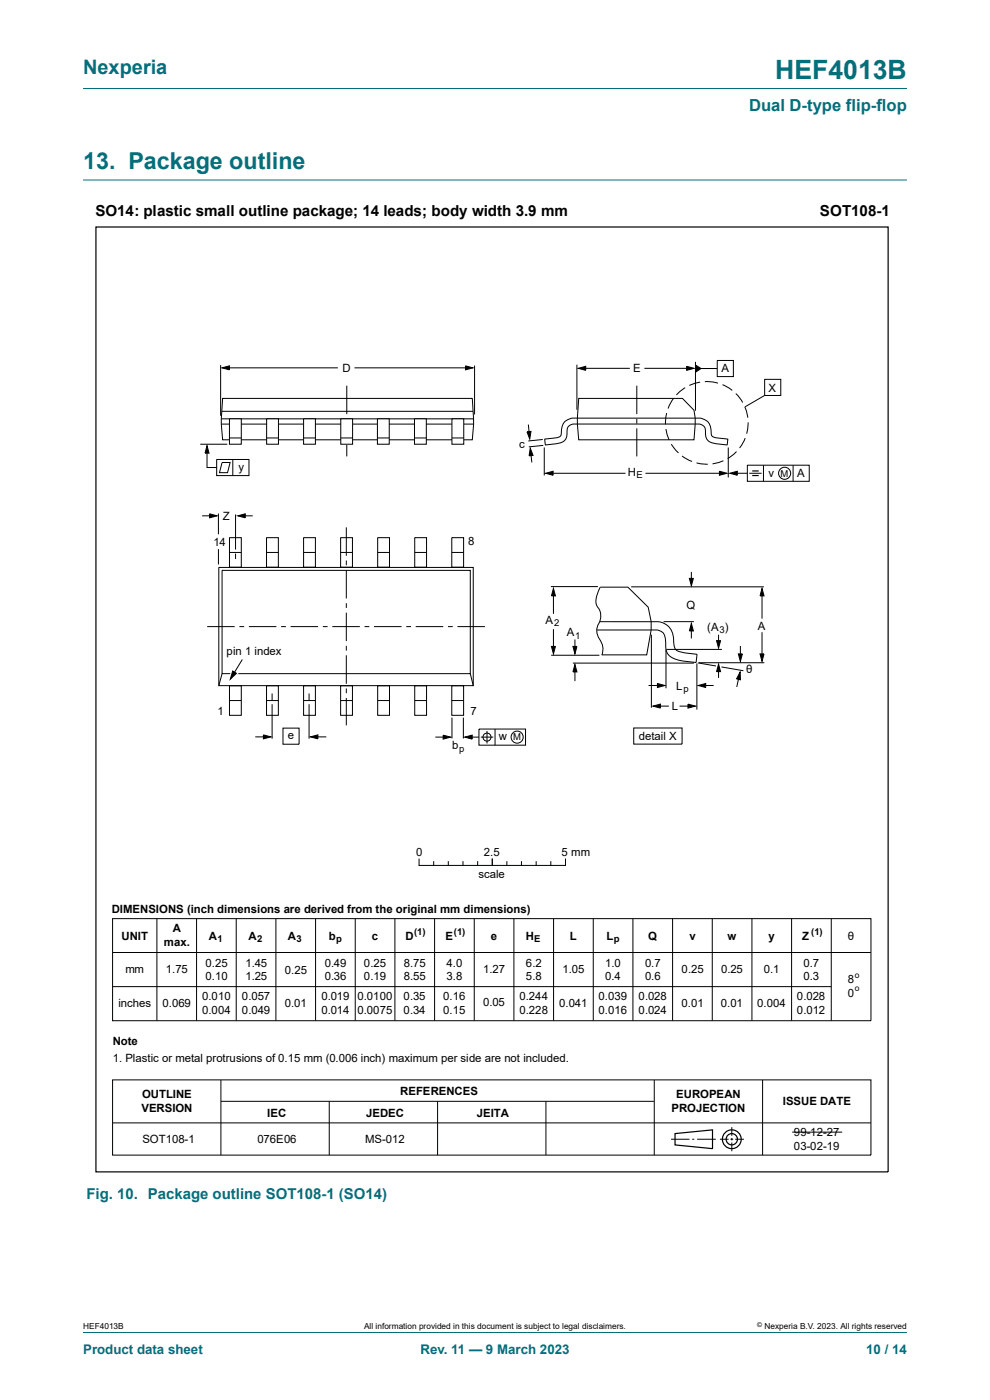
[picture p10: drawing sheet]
<svg xmlns="http://www.w3.org/2000/svg" width="210mm" height="297mm" viewBox="0 0 210 297" stroke-linecap="round" stroke-linejoin="round" font-family="sans-serif">
<path d="M17.6 18.8h174.8M17.6 38.2h174.8" fill="none" stroke="#036f7b" stroke-width=".21"/>
<g fill="none" stroke="#000" stroke-width=".21">
<path d="M46.8 77.5v10.7M47.1 78l1.6-.4v.9zM48 78h23.7M75.2 78h24.3M98.7 77.6l1.6 .4-1.6 .5zM100.7 77.6v10.3M122.4 77.4v9.5M122.7 78.1l1.5-.4v.9zM123.4 78.1h10.2M136.7 78.1h9.7M145.7 77.7l1.5 .4-1.5 .5zM147.5 76.8v10.3"/>
<path d="M147.5 77.4l1.2 .8-1.2 .8zM148.1 78.2h4M152.1 76.5h3.5v3.4h-3.5zM46.9 90h53.6M47 88.9h53.5M47 87.3h53.3M47.2 84.5h53l.3 5.5-.3 3.3h-53l-.3-3.3zM73.6 81.8v6.1M73.6 88.9v1M73.6 90.9v5.9M111.8 91.6l.8-.1-.2 1.6zM112.1 90.1l.2 2.5"/>
<path d="M112.5 95.1l.6 1.5-.9 .1zM112.5 95.6l.3 2.5M115.1 93.2l-3 .4M115.2 94.5l-3 .3M115.4 94.9v6M115.6 93.2l.4-.1a5.7 5.7 0 0 0 2.9-.6l.2-.9a2.81 2.81 0 0 1 3.4-2.9h24.9a2.83 2.83 0 0 1 3.4 2.9l.1 .6a1.5 1.5 0 0 0 1.6 .7l1.9 .3-.1 1.1-.3 .1a9.9 9.9 0 0 1-3.6-.8 2.54 2.54 0 0 1-.8-2.4 1.7 1.7 0 0 0-2.1-1.2h-25a1.7 1.7 0 0 0-2.2 1.8 2.11 2.11 0 0 1-2.4 2.3l-2.2 .3zM122.8 84.5h22l2.4 2.5 .3 1.7-.3 4.6h-24.4l-.3-3.3zM135.1 81.8v6.1M135.1 88.9v1M135.1 90.9v5.9M141.2 91l.7 2.3M141.4 87.6l-.2 2.4"/>
<path d="M142.4 94.2l1.5 1.9M142.8 84.6l-1.1 2.1M144.7 96.7l2.1 1.2M145.3 82.2l-1.8 1.6M147.7 98.2l2.4 .3M148.5 81.1l-2.3 .7M149.5 81h1.7l1.1 .3M152.6 100l1.6 .4-1.6 .4zM153.3 81.6l2 1.2M153.4 97.7l-2.3 .7M154.5 94.9v6.4M156.1 83.5l1.4 1.9"/>
<path d="M156.2 95.8l-1.9 1.5M158 86.3l.6 2.3M158.1 92.9l-1.2 2.1M158.5 98.7h13.2v3.4h-13.2zM158.7 89.6l-.3 2.4M161.9 98.7v3.4M162.2 80.5h3.4v3.4h-3.4zM162.2 83.9l-4.1 2.4M168.2 98.7v3.4M42.9 109.4h2.5M44.5 109l1.5 .4-1.5 .5zM46.3 108.9v4.4"/>
<path d="M50 109.1v7.5M50 117.4v1.2M50.4 109.4l1.6-.4v.9zM51 109.4h2.6M73.5 111.9v6M73.5 118.9v1M115.7 100.4l1.6-.4v.8zM116.5 100.4h16.2M136.9 100.4h16.3M154.8 100.4l1.6-.4v.8zM155.7 100.4h2.8M158.9 100.4h2.7"/>
<path d="M44 132.9h5.8M46.4 120.4h54v25.1h-54zM47.1 121h52.7v21.9h-52.7zM50.8 132.9h1M52.8 132.9h5.8M59.6 132.9h1M61.6 132.9h5.9M68.5 132.9h1M70.5 132.9h5.8M73.5 120.9v6.1M73.5 128v1M73.5 130v6"/>
<path d="M73.5 137v1M73.5 139v6.1M77.3 132.9h1M79.3 132.9h5.9M86.2 132.9h1M88.2 132.9h5.8M95 132.9h1M97 132.9h5.9M116.9 124.4h9.9M116.9 139h10.2M117 137.1h.8l-.4 1.6zM117.4 124.8l.4 1.6h-.8z"/>
<path d="M117.4 125.3v4.9M117.4 133.5v4.5M121.5 137.1h.9l-.4 1.6zM122 135.7v2.5M127.2 131.9h10.9a3.9 3.9 0 0 1 4.6 2.6l.2 1.3a2.49 2.49 0 0 0 .7 2.2l1.2 .4 3 .4-.1 1.6a11.9 11.9 0 0 1-5.5-1.1 2.56 2.56 0 0 1-1-2.5v-.6a2.28 2.28 0 0 0-2.9-2.6h-11.7M127.6 138.9h9.6l.9-5.3v-1.7l-.6-3.1-4.3-4.2h-5.9a4.8 4.8 0 0 0-.7 3.9 3.4 3.4 0 0 1 .2 4.3 3.5 3.5 0 0 0 .7 3.3 3.3 3.3 0 0 1 .2 2.9M133.9 124.5h28.1M138.2 134.6v15.5M140.8 131.9h6.4M141.3 137.8v8.2M141.4 137.8h11.7M146.2 122.7h.9l-.4 1.6z"/>
<path d="M146.7 132.3l.4 1.6h-.9zM146.7 121.3v2.3M146.7 132.9v2.5M152 135.9h.8l-.4 1.6zM152.4 134.7v1.9M156.6 138.7h.9l-.5 1.6zM157 137v2.6M161.2 138.7h.9l-.5 1.6zM161.6 124.8l.5 1.6h-.9zM161.6 125.7v5.5M161.6 134.1v5.3M47.1 142.9l-.7 2.6"/>
<path d="M54.1 156.3h2.6M55.9 155.9l1.6 .4-1.6 .4zM60 154.5h3.4v3.4h-3.4zM65.6 147.1v1.4M65.6 149.4v7.3M65.8 156.3l1.6-.4v.8zM66.7 156.3h2.5M73.5 146.1v1M73.5 148.1v5.8M92.4 156.4h2.5M94 156l1.6 .4-1.6 .4zM95.9 152.2v4.5"/>
<path d="M98.3 152.2v4.5M98.6 156.4l1.6-.4v.8zM99.5 156.4h2.1M99.8 142.9l.6 2.6M101.6 154.7h9.9v3.4h-9.9zM102 156.4h2.6M103.3 155.1v2.6M105 154.7v3.4M121.5 140.7h25.7M122 141l.4 1.5h-.9zM122 141.9v2.6M134.4 154.4h10.3v3.5h-10.3z"/>
<path d="M137.6 145.4h2.3M138.5 149.8l1.6-.4v.8zM139.3 149.8h2.6M139.5 145l1.5 .4-1.5 .5zM144.2 149.8h2.5M145.9 149.4l1.6 .4-1.6 .4zM147.8 140.7v9.8M148 140.6l3.9 .7M148.1 145.4l1.6-.4v.9zM148.2 140.6h13.9M149 145.4h2.4M152.4 140.9l.4 1.6h-.8z"/>
<path d="M152.4 141.9v1.9M153 141.5l4.7 .8M156.8 143.2l-.5 2.5M157 142.6l.1 1.6-.9-.2zM23.9 194.9h160.8v21.6h-160.8zM33.3 194.9v21.6M41.7 194.9v21.6M50.1 194.9v21.6M58.5 194.9v21.6M66.9 194.9v21.6M75.4 194.9v21.6M83.8 194.9v21.6"/>
<path d="M92.2 194.9v21.6M100.6 194.9v21.6M109 194.9v21.6M117.4 194.9v21.6M125.8 194.9v21.6M134.3 194.9v21.6M142.7 194.9v21.6M151.1 194.9v21.6M159.5 194.9v21.6M167.9 194.9v21.6M176.3 194.9v21.6M23.9 209.3h152.4"/>
<path d="M23.9 202.1h160.8M23.9 229.1h160.8v15.9h-160.8zM23.9 238.2h160.8M46.9 229.1v15.9M46.9 233.6h91.8M69.8 233.6v11.4M92.8 233.6v11.4M115.8 233.6v11.4M138.8 229.1v15.9M155.2 239.1v1.9M161.8 229.1v15.9M142.3 241.7h4"/>
<path d="M146.8 241.7h.5M147.9 241.7h3.9M152.7 241.7h1.9M155 241.7h.5M155.2 241.4v.5M155.2 242.4v1.8M156 241.7h1.8M168 240.2h10.6"/>
<circle cx="166.4" cy="100.4" r="1.28"/>
<circle cx="103.3" cy="156.4" r=".85"/>
<circle cx="109.7" cy="156.4" r="1.28"/>
</g>
<g fill="none" stroke="#000" stroke-width=".25">
<path d="M159.6 99.9h1.3M159.6 100.9h1.3M143.2 240.5l7.9-.8v4l-7.9-.8z"/>
<circle cx="155.2" cy="241.7" r="2"/>
<circle cx="155.2" cy="241.7" r="1.2"/>
</g>
<g fill="#000">
<path d="M47.1 78l1.6-.4v.9zM98.7 77.6l1.6 .4-1.6 .5zM122.7 78.1l1.5-.4v.9zM145.7 77.7l1.5 .4-1.5 .5zM147.5 77.4l1.2 .8-1.2 .8zM111.8 91.6l.8-.1-.2 1.6zM112.5 95.1l.6 1.5-.9 .1zM152.6 100l1.6 .4-1.6 .4zM44.5 109l1.5 .4-1.5 .5zM50.4 109.4l1.6-.4v.9zM115.7 100.4l1.6-.4v.8zM154.8 100.4l1.6-.4v.8z"/>
<path d="M117.4 124.8l.4 1.6h-.8zM117 137.1h.8l-.4 1.6zM121.5 137.1h.9l-.4 1.6zM146.7 132.3l.4 1.6h-.9zM146.2 122.7h.9l-.4 1.6zM152 135.9h.8l-.4 1.6zM156.6 138.7h.9l-.5 1.6zM161.6 124.8l.5 1.6h-.9zM161.2 138.7h.9l-.5 1.6zM55.9 155.9l1.6 .4-1.6 .4zM65.8 156.3l1.6-.4v.8zM94 156l1.6 .4-1.6 .4z"/>
<path d="M98.6 156.4l1.6-.4v.8zM122 141l.4 1.5h-.9zM139.5 145l1.5 .4-1.5 .5zM138.5 149.8l1.6-.4v.8zM145.9 149.4l1.6 .4-1.6 .4zM148.1 145.4l1.6-.4v.9zM152.4 140.9l.4 1.6h-.8zM157 142.6l.1 1.6-.9-.2z"/>
</g>
<path d="M64.4 88.9h2.5v5.3h-2.5z" fill="#fff"/>
<path d="M64.4 88.9h2.5v5.3h-2.5zM64.4 92.9h2.5" fill="none" stroke="#000" stroke-width=".21"/>
<path d="M56.6 88.9h2.5v5.3h-2.5z" fill="#fff"/>
<path d="M56.6 88.9h2.5v5.3h-2.5zM56.6 92.9h2.5" fill="none" stroke="#000" stroke-width=".21"/>
<path d="M48.7 88.9h2.5v5.3h-2.5z" fill="#fff"/>
<path d="M48.7 88.9h2.5v5.3h-2.5zM48.7 92.9h2.5" fill="none" stroke="#000" stroke-width=".21"/>
<path d="M87.9 88.9h2.5v5.3h-2.5z" fill="#fff"/>
<path d="M87.9 88.9h2.5v5.3h-2.5z" fill="none" stroke="#000" stroke-width=".21"/>
<path d="M72.3 88.9h2.5v5.3h-2.5z" fill="#fff"/>
<path d="M72.3 88.9h2.5v5.3h-2.5z" fill="none" stroke="#000" stroke-width=".21"/>
<path d="M80.1 88.9h2.5v5.3h-2.5z" fill="#fff"/>
<path d="M80.1 88.9h2.5v5.3h-2.5zM80.1 92.9h2.5" fill="none" stroke="#000" stroke-width=".21"/>
<path d="M95.9 88.9h2.5v5.3h-2.5z" fill="#fff"/>
<g fill="none" stroke="#000" stroke-width=".21">
<path d="M42.5 94.2h5.7M43.9 94.5l.4 1.6h-.8zM43.9 95.2v4h2.1M46 97.5h6.8v3.4h-6.8zM47.1 98.1h1.7l-.5 2.2h-1.7zM49.4 97.5v3.4M72.3 92.9h2.5M88 92.9h2.5M95.9 88.9h2.5v5.3h-2.5zM95.9 92.9h2.5M48.7 114.1h2.5v6.2h-2.5zM48.7 117.2h2.5"/>
<path d="M56.5 114.1h2.5v6.2h-2.5zM56.5 117.2h2.5M64.4 114.1h2.5v6.2h-2.5zM64.4 117.2h2.5M72.3 114.1h2.5v6.2h-2.5zM72.3 117.2h2.5M80.1 114.1h2.5v6.2h-2.5zM80.1 117.2h2.5M88 114.1h2.5v6.2h-2.5zM88 117.2h2.5M95.8 114.1h2.5v6.2h-2.5zM95.8 117.2h2.5"/>
<path d="M48.7 145.5h2.5v6.2h-2.5zM48.7 148.6h2.5M56.5 145.5h2.5v6.2h-2.5zM56.5 148.6h2.5M57.7 147.1v1.4M57.7 149.4v7.3M64.4 145.5h2.5v6.2h-2.5zM64.4 148.6h2.5M72.3 145.5h2.5v6.2h-2.5zM72.3 148.6h2.5M80.1 145.5h2.5v6.2h-2.5zM80.1 148.6h2.5"/>
<path d="M88 145.5h2.5v6.2h-2.5zM88 148.6h2.5M95.8 145.5h2.5v6.2h-2.5zM95.8 148.6h2.5"/>
</g>
<path d="M43.9 94.5l.4 1.6h-.8z" fill="#000"/>
<path d="M49 141.9l1.7 .9-2.1 1.7z" fill="#fff"/>
<g fill="none" stroke="#000" stroke-width=".21">
<path d="M46.3 116.5v3.2M51.4 139.9l-2.5 4.2M49.4 142.4l.8 .4-1.3 1.3zM88.9 182.2v1.4M88.9 183.6h31M92 182.8v.8M95.1 182.8v.8M98.2 182.8v.8M101.3 182.8v.8M104.4 182.2v1.4M107.5 182.8v.8M110.6 182.8v.8"/>
<path d="M113.7 182.8v.8M116.8 182.8v.8M120 182.2v1.4"/>
</g>
<path d="M49.4 142.4l.8 .4-1.3 1.3z" fill="#000"/>
<path d="M20.3 48.2h168.1v200.4h-168.1z" fill="none" stroke="#000" stroke-width=".25"/>
<path d="M17.6 282.6h174.8" fill="none" stroke="#036f7b" stroke-width=".21"/>
<text font-size="5.6" fill="#036f7b" x="164.5" y="16.8">HEF4013B</text>
<text font-size="4.9" fill="#036f7b" x="17.6" y="35.9">13. Package outline</text>
<text font-size="4.2" fill="#036f7b" x="17.6" y="15.6">Nexperia</text>
<text font-size="3.5" fill="#036f7b" x="158.9" y="23.7">Dual D-type flip-flop</text>
<g font-size="3.2">
<text x="20.2" y="45.7">SO14: plastic small outline package; 14 leads; body width 3.9 mm</text>
<text x="173.9" y="45.8">SOT108-1</text>
</g>
<text font-size="3.2" fill="#036f7b" x="18.3" y="254.3">Fig. 10. Package outline SOT108-1 (SO14)</text>
<g font-size="2.8" fill="#036f7b">
<text x="17.6" y="287.2">Product data sheet</text>
<text x="89.2" y="287.2">Rev. 11 — 9 March 2023</text>
<text x="183.7" y="287.2">10 / 14</text>
</g>
<g font-size="2.4">
<text x="72.6" y="78.9">D</text>
<text x="134.3" y="79">E</text>
<text x="153" y="79">A</text>
<text x="163" y="83.1">X</text>
<text x="110.2" y="95">c</text>
<text x="50.6" y="99.9">y</text>
<text x="133.2" y="101">H</text>
<text x="163" y="101.1">v</text>
<text x="169.1" y="101.2">A</text>
<text x="47.3" y="110.2">Z</text>
<text x="45.3" y="115.8">14</text>
<text x="99.3" y="115.7">8</text>
<text x="145.7" y="129.2">Q</text>
<text x="115.7" y="132.3">A</text>
<text x="120.3" y="134.9">A</text>
<text x="150" y="133.9">(A )</text>
<text x="160.8" y="133.6">A</text>
<text x="48.1" y="138.9">pin 1 index</text>
<text x="158.3" y="142.8">θ</text>
<text x="143.4" y="146.4">L</text>
<text x="46.1" y="151.7">1</text>
<text x="99.8" y="151.7">7</text>
<text x="142.5" y="150.7">L</text>
<text x="61.1" y="156.9">e</text>
<text x="95.9" y="159">b</text>
<text x="105.8" y="157">w</text>
<text x="135.5" y="157">detail X</text>
<text x="88.2" y="181.5">0</text>
<text x="102.7" y="181.5">2.5</text>
<text x="119.1" y="181.5">5 mm</text>
<text x="101.5" y="186.3">scale</text>
<text x="23.7" y="193.7">DIMENSIONS (inch dimensions are derived from the original mm dimensions)</text>
<text x="36.7" y="197.7">A</text>
<text x="25.8" y="199.3">UNIT</text>
<text x="34.8" y="200.6">max.</text>
<text x="44.3" y="199.3">A</text>
<text x="52.7" y="199.3">A</text>
<text x="61.1" y="199.3">A</text>
<text x="69.8" y="199.3">b</text>
<text x="78.8" y="199.3">c</text>
<text x="86" y="199.3">D</text>
<text x="94.5" y="199.3">E</text>
<text x="104.1" y="199.3">e</text>
<text x="111.6" y="199.3">H</text>
<text x="120.9" y="199.3">L</text>
<text x="128.6" y="199.3">L</text>
<text x="137.5" y="199.3">Q</text>
<text x="146.2" y="199.3">v</text>
<text x="154.4" y="199.3">w</text>
<text x="163" y="199.3">y</text>
<text x="170.2" y="199.3">Z</text>
<text x="179.9" y="199.3">θ</text>
<text x="26.6" y="206.3">mm</text>
<text x="35.2" y="206.4">1.75</text>
<text x="43.6" y="205.1">0.25</text>
<text x="43.6" y="208">0.10</text>
<text x="52.1" y="205.1">1.45</text>
<text x="52.1" y="208">1.25</text>
<text x="60.4" y="206.6">0.25</text>
<text x="68.9" y="205.1">0.49</text>
<text x="68.9" y="208">0.36</text>
<text x="77.2" y="205.1">0.25</text>
<text x="77.2" y="208">0.19</text>
<text x="85.6" y="205.1">8.75</text>
<text x="85.6" y="208">8.55</text>
<text x="94.7" y="205.1">4.0</text>
<text x="94.7" y="208">3.8</text>
<text x="102.5" y="206.4">1.27</text>
<text x="111.6" y="205.1">6.2</text>
<text x="111.6" y="208">5.8</text>
<text x="119.3" y="206.5">1.05</text>
<text x="128.4" y="205.1">1.0</text>
<text x="128.4" y="208">0.4</text>
<text x="136.8" y="205.1">0.7</text>
<text x="136.8" y="208">0.6</text>
<text x="144.6" y="206.5">0.25</text>
<text x="153" y="206.5">0.25</text>
<text x="162" y="206.5">0.1</text>
<text x="170.4" y="205.1">0.7</text>
<text x="170.4" y="208">0.3</text>
<text x="179.8" y="208.6">8</text>
<text x="25.1" y="213.6">inches</text>
<text x="34.5" y="213.6">0.069</text>
<text x="42.9" y="212.1">0.010</text>
<text x="42.9" y="215">0.004</text>
<text x="51.3" y="212.1">0.057</text>
<text x="51.3" y="215">0.049</text>
<text x="60.4" y="213.6">0.01</text>
<text x="68.2" y="212.1">0.019</text>
<text x="68.2" y="215">0.014</text>
<text x="75.9" y="212.1">0.0100</text>
<text x="75.9" y="215">0.0075</text>
<text x="85.6" y="212.1">0.35</text>
<text x="85.6" y="215">0.34</text>
<text x="94" y="212.1">0.16</text>
<text x="94" y="215">0.15</text>
<text x="102.5" y="213.5">0.05</text>
<text x="110.2" y="212.1">0.244</text>
<text x="110.2" y="215">0.228</text>
<text x="118.6" y="213.6">0.041</text>
<text x="127" y="212.1">0.039</text>
<text x="127" y="215">0.016</text>
<text x="135.4" y="212.1">0.028</text>
<text x="135.4" y="215">0.024</text>
<text x="144.6" y="213.6">0.01</text>
<text x="152.9" y="213.6">0.01</text>
<text x="160.6" y="213.6">0.004</text>
<text x="169" y="212.1">0.028</text>
<text x="169" y="215">0.012</text>
<text x="179.8" y="211.6">0</text>
<text x="23.9" y="221.8">Note</text>
<text x="23.9" y="225.4">1. Plastic or metal protrusions of 0.15 mm (0.006 inch) maximum per side are not included.</text>
<text x="30.1" y="233">OUTLINE</text>
<text x="84.9" y="232.3">REFERENCES</text>
<text x="143.4" y="233">EUROPEAN</text>
<text x="30" y="236">VERSION</text>
<text x="56.7" y="236.9">IEC</text>
<text x="77.6" y="236.9">JEDEC</text>
<text x="101.1" y="236.9">JEITA</text>
<text x="142.4" y="236">PROJECTION</text>
<text x="166" y="234.5">ISSUE DATE</text>
<text x="30.2" y="242.5">SOT108-1</text>
<text x="54.6" y="242.5">076E06</text>
<text x="77.5" y="242.5">MS-012</text>
<text x="168.4" y="240.9">99-12-27</text>
<text x="168.4" y="243.9">03-02-19</text>
</g>
<g font-size="2">
<text x="135" y="101.5">E</text>
<text x="165.6" y="101.1">M</text>
<text x="117.6" y="132.8">2</text>
<text x="122" y="135.5">1</text>
<text x="152.6" y="134.4">3</text>
<text x="145" y="146.9">p</text>
<text x="97.4" y="159.5">p</text>
<text x="108.9" y="157">M</text>
<text x="46.1" y="199.8">1</text>
<text x="54.5" y="199.8">2</text>
<text x="62.9" y="199.8">3</text>
<text x="71.3" y="199.8">p</text>
<text x="87.9" y="198.4">(1)</text>
<text x="96.2" y="198.4">(1)</text>
<text x="113.3" y="199.8">E</text>
<text x="130.2" y="199.8">p</text>
<text x="172.1" y="198.3">(1)</text>
</g>
<g font-size="1.8">
<text x="181.3" y="207.4">o</text>
<text x="181.3" y="210.3">o</text>
<text x="17.6" y="282">HEF4013B</text>
<text x="77.2" y="282">All information provided in this document is subject to legal disclaimers.</text>
<text x="162.2" y="282">Nexperia B.V. 2023. All rights reserved</text>
</g>
<text font-size="1.4" x="160.6" y="281.6">©</text>
</svg>
